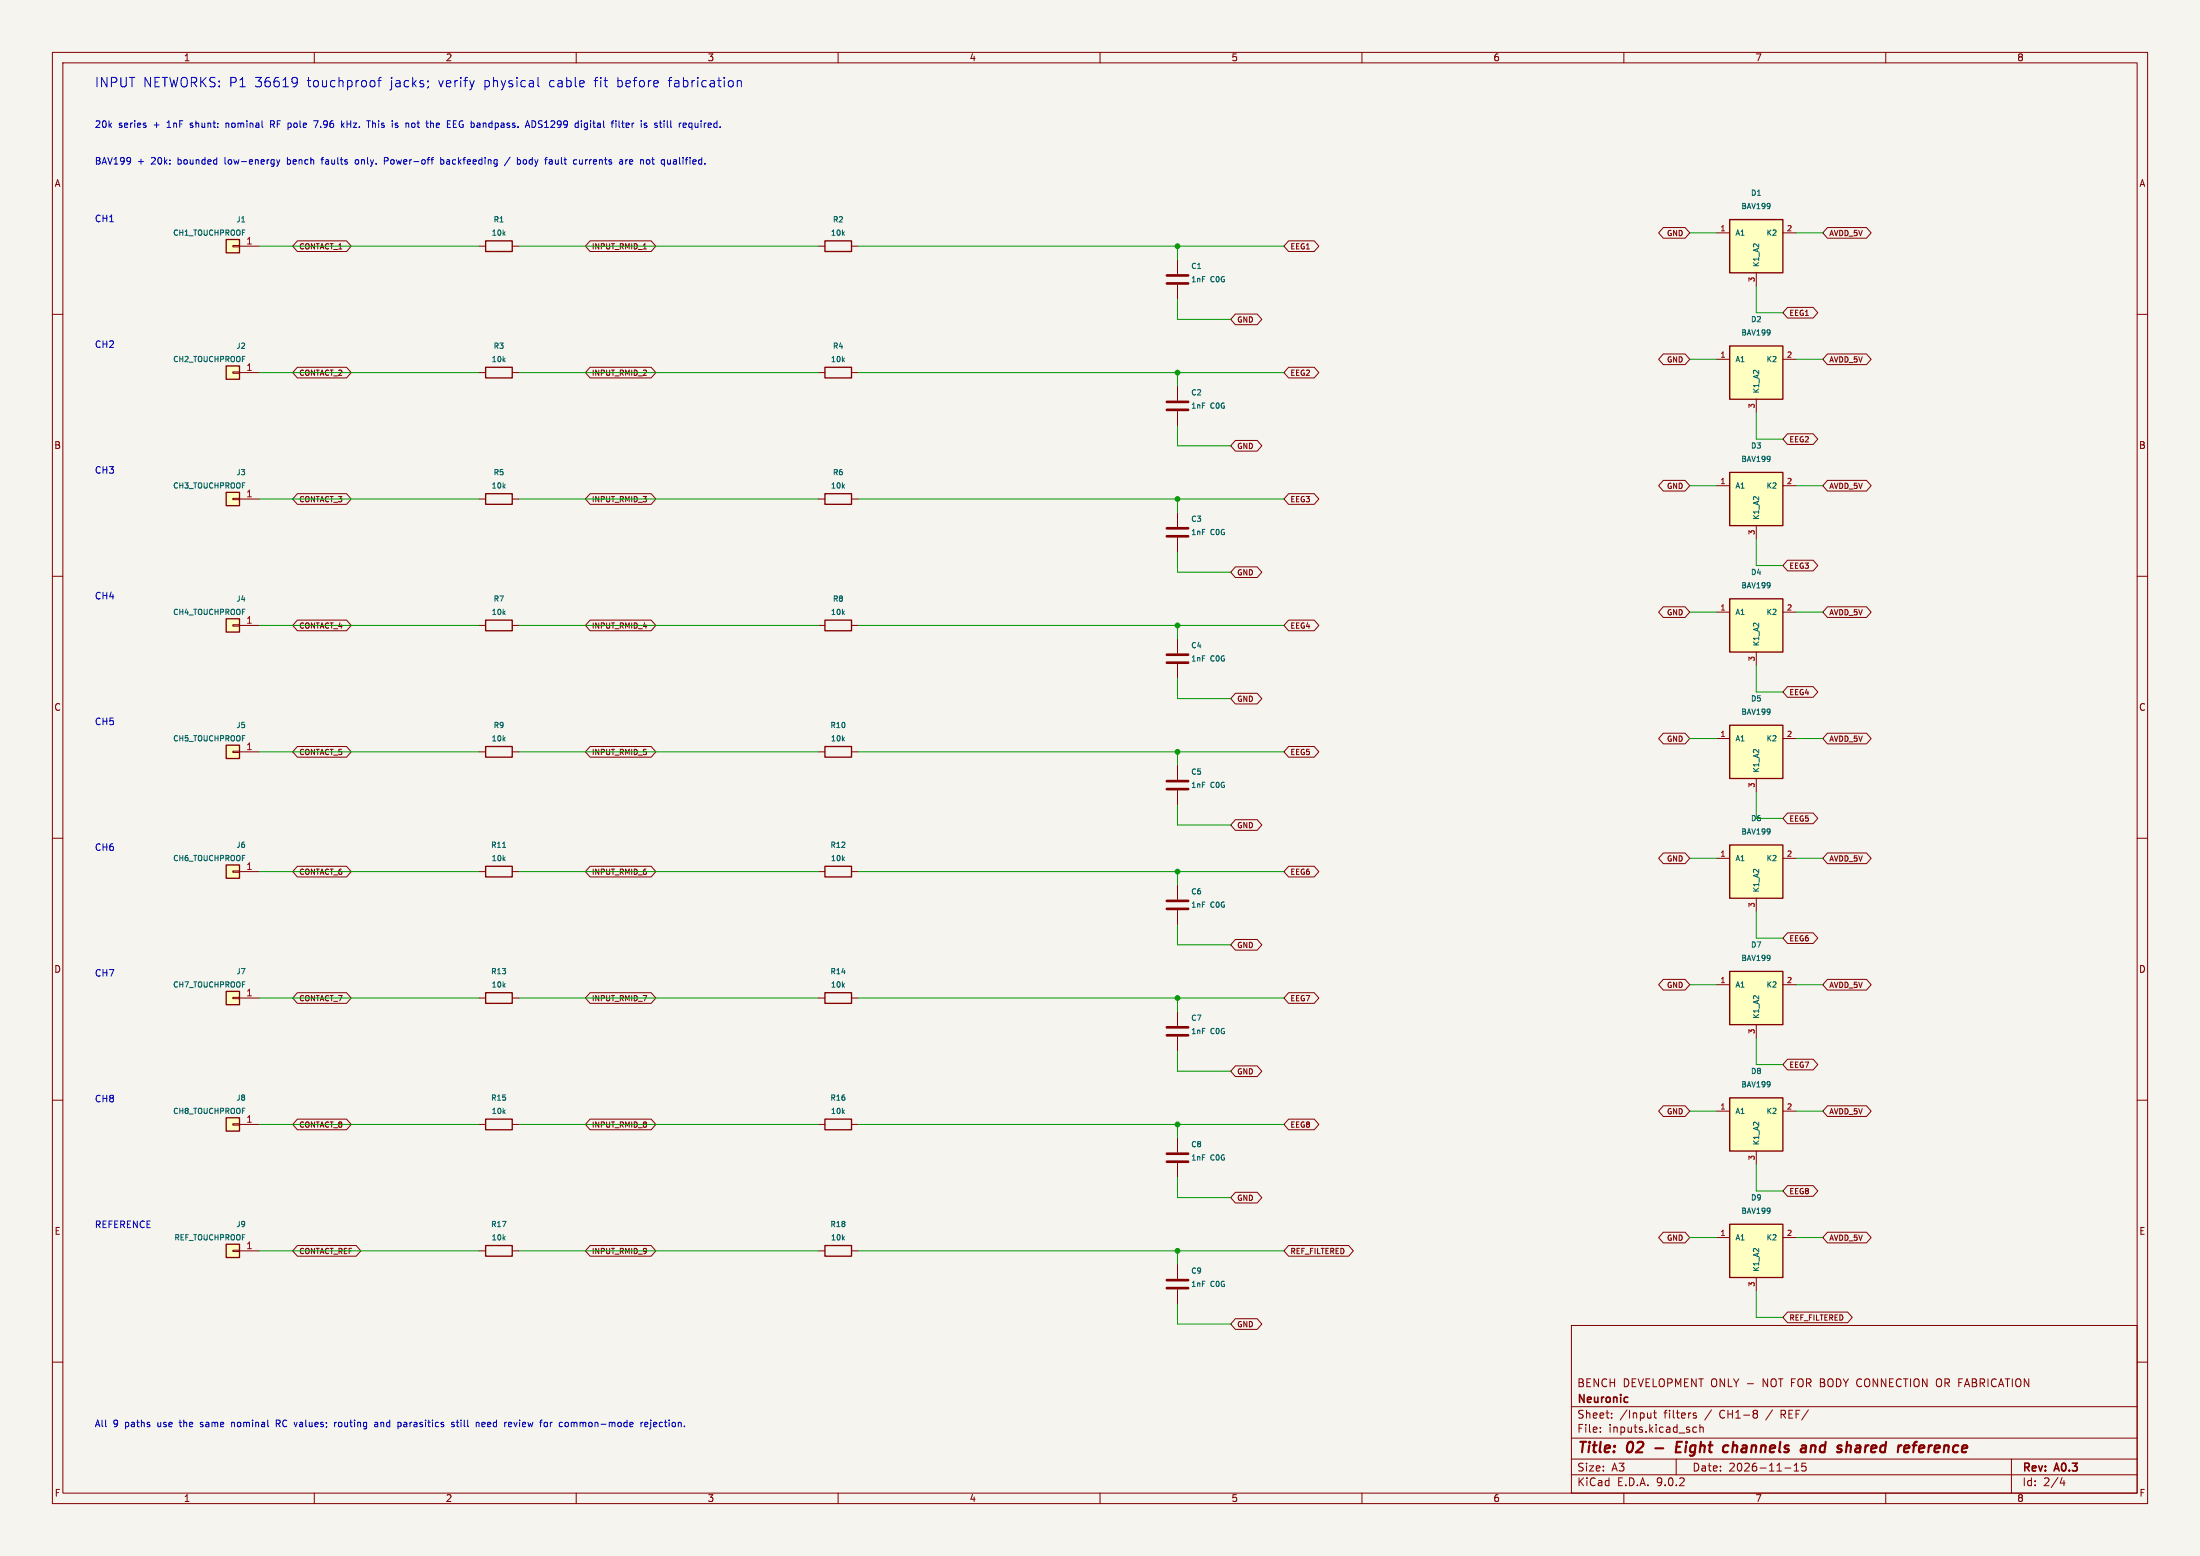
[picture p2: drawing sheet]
<svg xmlns="http://www.w3.org/2000/svg" width="420mm" height="297mm" viewBox="0 0 420 297" stroke-linecap="round" stroke-linejoin="round" font-family="sans-serif">
<path d="M0 0h420v297h-420z" fill="#f5f4ef" stroke="#f5f4ef" stroke-width=".19"/>
<g fill="none" stroke="#840000" stroke-width=".19">
<path d="M10 10h400v277h-400zM12 12h396v273h-396zM60 10v2M110 10v2M160 10v2M210 10v2M260 10v2M310 10v2M360 10v2M10 60h2M408 60h2M156.2 95.3h1.3"/>
<path d="M162.6 95.3h1.2M10 110h2M408 110h2M10 160h2M408 160h2M10 210h2M408 210h2M300 253h108v32h-108zM10 260h2M300 278.5h108M300 274.5h108M300 268.5h108"/>
<path d="M305.5 273.2v.2M305.5 272.5v.1M307.7 270.5v.2M307.7 269.8v.1M315.2 269.7v1M315.2 270.5l-.1 .1M315.7 269.7h.5M315.9 269.2v1.3l.3 .2M320 278.5v3M323.3 269.8h.5M323.3 270.1l.5 .2 .1 .1-.1 .2-.4 .1M323.9 272.5l-.5-.1-.2 .3 .1 .6h.6"/>
<path d="M324.5 272.5l.2-.1 .4 .1 .1 .9M324.5 271.9v1.5M334.9 269.2l.5 .1 .1 .2-.3 .3M334.9 269.8h.3M335.2 269.8l.2 .2 .1 .4-.1 .2-.5 .1M342.5 279.7l.4-.4v1.5M344.7 279.3h-.7l-.1 .7 .3-.1h.5l.1 .2-.1 .5-.2 .2-.6-.2M384 278.5v6.5M408 260h2M60 285v2M110 285v2M160 285v2"/>
<path d="M210 285v2M260 285v2M300 281.5h108M310 285v2M340.7 280.2h1.2M342.5 280.8h.9M360 285v2M393.7 282l-.4 1.1h.9M394 282.6v1"/>
</g>
<g fill="none" stroke="#840000" stroke-width=".4">
<path d="M316 276.4h1.5M320 276.2h.7M321.1 275.2h-.9l-.3 2h1M329.4 275.9l.6 .1M329.8 277.1l-.2 .1M330.9 275.2l-.2 2M344.5 275.9l.3 .3-.1 1M344.7 277.1l-.2 .1M344.8 276.3l-.7 .1M345.8 275.9l-.2 1.3M346.4 275.9l-.6 .2M353.1 275.9l.3 .3-.2 1"/>
<path d="M365.1 275.9h.8M366 275.2l-.4 .1-.1 .2-.3 1.7M366.4 276.2v.9"/>
</g>
<path d="M310.6 266.7l.2 .1M310.8 267.6l-.2 .1" fill="none" stroke="#840000" stroke-width=".3"/>
<path d="M157.5 94.2h5.1v2.1h-5.1z" fill="none" stroke="#840000" stroke-width=".25"/>
<path d="M43.2 142.2h2.5v2.6h-2.5z" fill="#ffffc2"/>
<path d="M43.2 142.2h2.5v2.6h-2.5zM92.7 165.4h5.1v2h-5.1zM92.7 189.5h5.1v2h-5.1zM92.7 213.6h5.1v2h-5.1z" fill="none" stroke="#840000" stroke-width=".25"/>
<path d="M44.4 143.4h1.3v.2h-1.3zM45.7 143.5h3.8M91.4 166.4h1.3M97.8 166.4h1.3M91.4 190.5h1.3M97.8 190.5h1.3M91.4 214.6h1.3M97.8 214.6h1.3" fill="none" stroke="#840000" stroke-width=".19"/>
<path d="M96 161.8h.5" fill="none" stroke="#006464" stroke-width=".19"/>
<path d="M43.2 237.5h2.5v2.5h-2.5z" fill="#ffffc2"/>
<path d="M43.2 237.5h2.5v2.5h-2.5z" fill="none" stroke="#840000" stroke-width=".25"/>
<path d="M44.4 238.6h1.3v.3h-1.3zM45.7 238.8h3.8" fill="none" stroke="#840000" stroke-width=".19"/>
<path d="M43.2 213.4h2.5v2.5h-2.5z" fill="#ffffc2"/>
<path d="M43.2 213.4h2.5v2.5h-2.5z" fill="none" stroke="#840000" stroke-width=".25"/>
<path d="M44.4 214.5h1.3v.3h-1.3zM45.7 214.6h3.8" fill="none" stroke="#840000" stroke-width=".19"/>
<path d="M43.2 189.2h2.5v2.6h-2.5z" fill="#ffffc2"/>
<path d="M92.7 118.4h5.1v2h-5.1zM92.7 142.5h5.1v2h-5.1zM43.2 189.2h2.5v2.6h-2.5z" fill="none" stroke="#840000" stroke-width=".25"/>
<path d="M91.4 119.4h1.3M97.8 119.4h1.3M91.4 143.5h1.3M97.8 143.5h1.3M44.4 190.4h1.3v.2h-1.3zM45.7 190.5h3.8" fill="none" stroke="#840000" stroke-width=".19"/>
<path d="M43.2 165.1h2.5v2.5h-2.5z" fill="#ffffc2"/>
<path d="M157.5 46h5.1v2h-5.1zM157.5 70.1h5.1v2h-5.1zM157.5 118.4h5.1v2h-5.1zM157.5 142.5h5.1v2h-5.1zM43.2 165.1h2.5v2.5h-2.5z" fill="none" stroke="#840000" stroke-width=".25"/>
<g fill="none" stroke="#840000" stroke-width=".19">
<path d="M156.2 47h1.3M162.6 47h1.2M224.8 49.5v2.8M224.8 54.4v2.8M156.2 71.1h1.3M162.6 71.1h1.2M224.8 73.7v2.8M224.8 78.5v2.8M224.8 97.8v2.8M156.2 119.4h1.3M162.6 119.4h1.2M224.8 102.6v2.8"/>
<path d="M224.8 121.9v2.8M224.8 126.7v2.8M156.2 143.5h1.3M162.6 143.5h1.2M44.4 166.2h1.3v.3h-1.3zM45.7 166.4h3.8"/>
</g>
<path d="M222.8 52.6h4M222.8 54.1h4M222.8 76.7h4M222.8 78.2h4M222.8 100.8h4M222.8 102.4h4M222.8 125h4M222.8 126.5h4" fill="none" stroke="#840000" stroke-width=".51"/>
<path d="M330.2 185.4h10.2v10.2h-10.2z" fill="#ffffc2"/>
<path d="M330.2 185.4h10.2v10.2h-10.2z" fill="none" stroke="#840000" stroke-width=".25"/>
<path d="M327.7 188h2.5M335.3 195.6v2.5M340.4 188h2.5" fill="none" stroke="#840000" stroke-width=".19"/>
<path d="M330.2 41.9h10.2v10.2h-10.2z" fill="#ffffc2"/>
<path d="M330.2 41.9h10.2v10.2h-10.2z" fill="none" stroke="#840000" stroke-width=".25"/>
<path d="M327.7 44.5h2.5M335.3 52.1v2.5M340.4 44.5h2.5" fill="none" stroke="#840000" stroke-width=".19"/>
<path d="M330.2 161.3h10.2v10.2h-10.2z" fill="#ffffc2"/>
<path d="M330.2 161.3h10.2v10.2h-10.2z" fill="none" stroke="#840000" stroke-width=".25"/>
<path d="M327.7 163.8h2.5M335.3 171.5v2.5M340.4 163.8h2.5" fill="none" stroke="#840000" stroke-width=".19"/>
<path d="M330.2 138.4h10.2v10.2h-10.2z" fill="#ffffc2"/>
<path d="M330.2 138.4h10.2v10.2h-10.2z" fill="none" stroke="#840000" stroke-width=".25"/>
<path d="M327.7 141h2.5M335.3 148.6v2.5M340.4 141h2.5" fill="none" stroke="#840000" stroke-width=".19"/>
<path d="M330.2 90.2h10.2v10.1h-10.2z" fill="#ffffc2"/>
<path d="M330.2 90.2h10.2v10.1h-10.2z" fill="none" stroke="#840000" stroke-width=".25"/>
<path d="M327.7 92.7h2.5M340.4 92.7h2.5M335.3 100.3v2.6" fill="none" stroke="#840000" stroke-width=".19"/>
<path d="M330.2 114.3h10.2v10.2h-10.2z" fill="#ffffc2"/>
<path d="M330.2 114.3h10.2v10.2h-10.2z" fill="none" stroke="#840000" stroke-width=".25"/>
<path d="M327.7 116.8h2.5M340.4 116.8h2.5M335.3 124.5v2.5" fill="none" stroke="#840000" stroke-width=".19"/>
<path d="M330.2 66h10.2v10.2h-10.2z" fill="#ffffc2"/>
<path d="M330.2 66h10.2v10.2h-10.2z" fill="none" stroke="#840000" stroke-width=".25"/>
<path d="M327.7 68.6h2.5M335.3 76.2v2.5M340.4 68.6h2.5" fill="none" stroke="#840000" stroke-width=".19"/>
<path d="M330.2 209.6h10.2v10.1h-10.2z" fill="#ffffc2"/>
<path d="M330.2 209.6h10.2v10.1h-10.2z" fill="none" stroke="#840000" stroke-width=".25"/>
<path d="M327.7 212.1h2.5M335.3 219.7v2.5M340.4 212.1h2.5" fill="none" stroke="#840000" stroke-width=".19"/>
<path d="M330.2 233.7h10.2v10.1h-10.2z" fill="#ffffc2"/>
<path d="M92.7 237.7h5.1v2.1h-5.1zM330.2 233.7h10.2v10.1h-10.2z" fill="none" stroke="#840000" stroke-width=".25"/>
<path d="M91.4 238.8h1.3M97.8 238.8h1.3M327.7 236.2h2.5M340.4 236.2h2.5M224.8 241.3v2.8M224.8 246.1v2.8M335.3 243.8v2.6" fill="none" stroke="#840000" stroke-width=".19"/>
<path d="M222.8 244.3h4M222.8 245.9h4" fill="none" stroke="#840000" stroke-width=".51"/>
<path d="M43.2 45.7h2.5v2.6h-2.5z" fill="#ffffc2"/>
<path d="M43.2 45.7h2.5v2.6h-2.5zM92.7 46h5.1v2h-5.1z" fill="none" stroke="#840000" stroke-width=".25"/>
<path d="M44.4 46.9h1.3v.2h-1.3zM45.7 47h3.8M91.4 47h1.3M97.8 47h1.3" fill="none" stroke="#840000" stroke-width=".19"/>
<path d="M43.2 94h2.5v2.5h-2.5z" fill="#ffffc2"/>
<path d="M43.2 94h2.5v2.5h-2.5z" fill="none" stroke="#840000" stroke-width=".25"/>
<path d="M44.4 95.1h1.3v.3h-1.3zM45.7 95.3h3.8" fill="none" stroke="#840000" stroke-width=".19"/>
<path d="M43.2 69.9h2.5v2.5h-2.5z" fill="#ffffc2"/>
<path d="M43.2 69.9h2.5v2.5h-2.5zM92.7 70.1h5.1v2h-5.1zM92.7 94.2h5.1v2.1h-5.1z" fill="none" stroke="#840000" stroke-width=".25"/>
<path d="M44.4 71h1.3v.2h-1.3zM45.7 71.1h3.8M91.4 71.1h1.3M97.8 71.1h1.3M91.4 95.3h1.3M97.8 95.3h1.3" fill="none" stroke="#840000" stroke-width=".19"/>
<path d="M43.2 118.1h2.5v2.6h-2.5z" fill="#ffffc2"/>
<path d="M43.2 118.1h2.5v2.6h-2.5zM157.5 165.4h5.1v2h-5.1zM157.5 189.5h5.1v2h-5.1zM157.5 213.6h5.1v2h-5.1zM157.5 237.7h5.1v2.1h-5.1z" fill="none" stroke="#840000" stroke-width=".25"/>
<g fill="none" stroke="#840000" stroke-width=".19">
<path d="M56.8 46h9.4l.8 1-.8 1h-9.4l-.9-1zM112.6 46h11.7l.9 1-.9 1h-11.7l-.8-1zM122.8 47.5h.6M235.8 59.9h4.2l.9 1.1-.9 1h-4.2l-.9-1zM246 46h4.9l.9 1-.9 1h-4.9l-.9-1zM317.5 43.4h4.2l.9 1.1-.9 1h-4.2l-.9-1zM341.2 58.7h4.9l.9 1-.9 1h-4.9l-.8-1zM348.9 43.4h7.4l.9 1.1-.9 1h-7.4l-.9-1zM56.8 70.1h9.4l.8 1-.8 1h-9.4l-.9-1zM112.6 70.1h11.7l.9 1-.9 1h-11.7l-.8-1zM246 70.1h4.9l.9 1-.9 1h-4.9l-.9-1zM317.5 67.6h4.2l.9 1-.9 1h-4.2l-.9-1z"/>
<path d="M348.9 67.6h7.4l.9 1-.9 1h-7.4l-.9-1zM56.8 94.2h9.4l.8 1.1-.8 1h-9.4l-.9-1zM112.6 94.2h11.7l.9 1.1-.9 1h-11.7l-.8-1zM235.8 84.1h4.2l.9 1-.9 1h-4.2l-.9-1zM246 94.2h4.9l.9 1.1-.9 1h-4.9l-.9-1zM317.5 91.7h4.2l.9 1-.9 1h-4.2l-.9-1zM341.2 82.8h4.9l.9 1-.9 1h-4.9l-.8-1zM348.9 91.7h7.4l.9 1-.9 1h-7.4l-.9-1zM44.4 119.3h1.3v.2h-1.3zM45.7 119.4h3.8M56.8 118.4h9.4l.8 1-.8 1h-9.4l-.9-1zM112.6 118.4h11.7l.9 1-.9 1h-11.7l-.8-1z"/>
<path d="M235.8 108.2h4.2l.9 1-.9 1h-4.2l-.9-1zM246 118.4h4.9l.9 1-.9 1h-4.9l-.9-1zM317.5 115.8h4.2l.9 1-.9 1.1h-4.2l-.9-1.1zM341.2 106.9h4.9l.9 1.1-.9 1h-4.9l-.8-1zM348.9 115.8h7.4l.9 1-.9 1.1h-7.4l-.9-1.1zM235.8 132.3h4.2l.9 1.1-.9 1h-4.2l-.9-1zM317.5 140h4.2l.9 1-.9 1h-4.2l-.9-1zM341.2 131.1h4.9l.9 1-.9 1h-4.9l-.8-1zM348.9 140h7.4l.9 1-.9 1h-7.4l-.9-1zM56.8 142.5h9.4l.8 1-.8 1h-9.4l-.9-1zM112.6 142.5h11.7l.9 1-.9 1h-11.7l-.8-1zM224.8 146.1v2.7"/>
<path d="M224.8 150.9v2.8M235.8 156.5h4.2l.9 1-.9 1h-4.2l-.9-1zM246 142.5h4.9l.9 1-.9 1h-4.9l-.9-1zM341.2 155.2h4.9l.9 1-.9 1h-4.9l-.8-1zM56.8 165.4h9.4l.8 1-.8 1h-9.4l-.9-1zM112.6 165.4h11.7l.9 1-.9 1h-11.7l-.8-1zM156.2 166.4h1.3M162.6 166.4h1.2M224.8 168.9v2.8M224.8 173.7v2.8M235.8 179.3h4.2l.9 1-.9 1.1h-4.2l-.9-1.1zM246 165.4h4.9l.9 1-.9 1h-4.9l-.9-1z"/>
<path d="M317.5 162.8h4.2l.9 1-.9 1h-4.2l-.9-1zM341.2 178.1h4.9l.9 1-.9 1h-4.9l-.8-1zM348.9 162.8h7.4l.9 1-.9 1h-7.4l-.9-1zM56.8 189.5h9.4l.8 1-.8 1h-9.4l-.9-1zM112.6 189.5h11.7l.9 1-.9 1h-11.7l-.8-1zM156.2 190.5h1.3M162.6 190.5h1.2M224.8 193v2.8M224.8 197.9v2.8M246 189.5h4.9l.9 1-.9 1h-4.9l-.9-1zM317.5 186.9h4.2l.9 1.1-.9 1h-4.2l-.9-1zM348.9 186.9h7.4l.9 1.1-.9 1h-7.4l-.9-1z"/>
<path d="M56.8 213.6h9.4l.8 1-.8 1h-9.4l-.9-1zM112.6 213.6h11.7l.9 1-.9 1h-11.7l-.8-1zM156.2 214.6h1.3M162.6 214.6h1.2M224.8 217.2v2.8M235.8 203.5h4.2l.9 1-.9 1h-4.2l-.9-1zM246 213.6h4.9l.9 1-.9 1h-4.9l-.9-1zM317.5 211.1h4.2l.9 1-.9 1h-4.2l-.9-1zM341.2 202.2h4.9l.9 1-.9 1h-4.9l-.8-1zM348.9 211.1h7.4l.9 1-.9 1h-7.4l-.9-1zM56.8 237.7h11.2l.9 1.1-.9 1h-11.2l-.9-1zM112.6 237.7h11.7l.9 1.1-.9 1h-11.7l-.8-1z"/>
<path d="M156.2 238.8h1.3M162.6 238.8h1.2M224.8 222v2.8M235.8 227.6h4.2l.9 1-.9 1h-4.2l-.9-1zM246 237.7h11.5l.9 1.1-.9 1h-11.5l-.9-1zM317.5 235.2h4.2l.9 1-.9 1h-4.2l-.9-1zM341.2 226.3h4.9l.9 1-.9 1h-4.9l-.8-1zM348.9 235.2h7.4l.9 1-.9 1h-7.4l-.9-1zM235.8 251.7h4.2l.9 1-.9 1h-4.2l-.9-1zM341.2 250.4h11.5l.9 1.1-.9 1h-11.5l-.8-1z"/>
</g>
<path d="M222.8 149.1h4M222.8 150.6h4M222.8 172h4M222.8 173.5h4M222.8 196.1h4M222.8 197.6h4M222.8 220.2h4M222.8 221.7h4" fill="none" stroke="#840000" stroke-width=".51"/>
<g fill="none" stroke="#009600" stroke-width=".19">
<path d="M49.5 47h41.9M99.1 47h57.1M163.8 47h81.3M224.8 47v2.5M224.8 57.2v3.8h10.1M322.6 44.5h5.1M335.3 54.6v5.1h5.1M342.9 44.5h5.1M49.5 71.1h41.9M99.1 71.1h57.1M163.8 71.1h81.3M224.8 71.1v2.6"/>
<path d="M322.6 68.6h5.1M335.3 78.7v5.1h5.1M342.9 68.6h5.1M49.5 95.3h41.9M99.1 95.3h57.1M163.8 95.3h81.3M224.8 81.3v3.8h10.1M224.8 95.3v2.5M322.6 92.7h5.1M342.9 92.7h5.1M49.5 119.4h41.9M99.1 119.4h57.1"/>
<path d="M163.8 119.4h81.3M224.8 105.4v3.8h10.1M224.8 119.4v2.5M322.6 116.8h5.1M335.3 102.9v5.1h5.1M342.9 116.8h5.1M224.8 129.5v3.9h10.1M335.3 127v5.1h5.1M49.5 143.5h41.9M99.1 143.5h57.1M163.8 143.5h81.3M224.8 143.5v2.6"/>
<path d="M224.8 153.7v3.8h10.1M322.6 141h5.1M335.3 151.1v5.1h5.1M342.9 141h5.1M49.5 166.4h41.9M99.1 166.4h57.1M163.8 166.4h81.3M224.8 166.4v2.5M224.8 176.5v3.8h10.1M322.6 163.8h5.1M335.3 174v5.1h5.1M342.9 163.8h5.1"/>
<path d="M49.5 190.5h41.9M99.1 190.5h57.1M163.8 190.5h81.3M224.8 190.5v2.5M322.6 188h5.1M335.3 198.1v5.1h5.1M342.9 188h5.1M49.5 214.6h41.9M99.1 214.6h57.1M163.8 214.6h81.3M224.8 200.7v3.8h10.1M224.8 214.6v2.6"/>
<path d="M322.6 212.1h5.1M342.9 212.1h5.1M49.5 238.8h41.9M99.1 238.8h57.1M163.8 238.8h81.3M224.8 224.8v3.8h10.1M224.8 238.8v2.5M322.6 236.2h5.1M335.3 222.2v5.1h5.1M342.9 236.2h5.1M224.8 248.9v3.8h10.1M335.3 246.4v5.1h5.1"/>
</g>
<g fill="none" stroke="#0000c2" stroke-width=".19">
<path d="M56.4 14.8l.3 .1a1.46 1.46 0 0 1-.3 1.6M56.8 15.5l-.4 .4M71.4 15.5l.2 .2v.5l-.2 .3M72.1 15.4h.7M72.8 14.8l-.4 .1v.1v1.6M81.7 15.5v.1M81.8 16.5l-.1 .2M102.7 14.8v1.5l.3 .3M140.8 15.5l.2-.1 .4 .1 .1 1.1M140.8 15.4v1.2M27.8 24v.3M43.1 23.5v.8"/>
<path d="M43.3 23.5l-.2 .1M51.7 23.7h.4M52 23.7l.4 .6M52.1 23.1h-.4v1.2M52.8 30.5l.3 .8M53.1 31.3l-.3 .5M53.4 30.5l-.3 .8M54.9 30.1v1.2M54.9 31.3h.1M55 30.5h-.1M59.9 23.1h.8l-.5 1.2M61.3 30.5h.5"/>
<path d="M61.8 30.1l-.3 .1v1.1M65.3 23.8l.4 .5M65.7 23.5l-.5 .5M68.4 30.5h-.3l-.3 .2 .1 .5 .2 .1h.3M70 23.1h.7M71.1 23.1v1.2M71.3 23.5l-.2 .1M73.4 30.7h.6l.1-.2-.1-.3-.6-.1v1.2M75.6 23.9l.3 .1 .1 .1-.4 .2M75.6 23.5h.3M79.1 23.5h-.3l-.2 .2v.5l.2 .1h.3M82.4 23.5l.3 .2v.6"/>
<path d="M84.1 30.5h.4l.2 .2-.1 .6h-.5M84.1 30.1v1.2M86.6 23.1h.6M86.6 24.3h.6M86.6 23.7h.4M97.4 30l-1.1 1.6M99.1 30.5l.3 .2v.4l-.3 .2M100.1 30.5l-.2 .2v.4l.2 .2M101.6 23.1a.64 .64 0 0 1 .7 .6 .64 .64 0 0 1-.7 .6zM105 30.5h.4v.8M105.4 31.3h-.4M105.4 30.8h-.4"/>
<path d="M110.6 30.5l.1 .8h.3l.2-.1M111.2 30.5v.8M112.1 23.5h-.3l-.3 .2 .2 .6h.4M112.1 23.5v1l-.2 .3-.3-.1M118.2 23.1v1l.2 .2M118.7 30.5l.2 .2v.6M118.7 23.5h.5M118.9 31.3h-.5M118.9 30.8h-.5M118.9 23.1v1l.3 .2M119.5 30.5v.8M119.8 30.5l-.3 .2"/>
<path d="M120.2 30.5v.8M120.8 30.8l-.6 .1M123.8 30.5l.3 .2v.4l-.3 .2M124.4 30.5h.5M125 24.3h.4M125.4 23.5h-.3l-.1 .2v.1l.4 .2M128 23.1v1l.2 .2M128.6 30.9v.4M131.7 23.5h.4M132.1 24.3h-.4M132.1 23.5v1.3M132.7 23.5v.6l.4 .2"/>
<path d="M38.2 272.3h.2M38.4 271.5l-.2 .2 .2 .2M44.2 271.5v.8M44.6 271.5l-.4 .1M53.1 271.7l.4 .6M53.4 271.1h-.6v1.2M53.4 271.7h-.6M63.9 271.5v.8M64.2 271.5l-.3 .2M64.8 271.5l-.2 .2v.4l.2 .2M71.6 271.5h.4l.1 .8M72.1 271.8h-.4l-.2 .2 .2 .3h.4"/>
<path d="M77.5 271.5h-.4M77.5 271.8h-.3l-.1 .2v.3h.4M86.7 271.5h-.3l-.2 .2 .1 .1 .4 .2v.3h-.5M87.1 271.5h.5M87.3 271.1v1l.3 .2M91.3 271.5l.2 .2v.6M92 271.9l.6-.1-.1-.3h-.3l-.2 .2 .1 .6h.4M97.5 271.5l.2 .3-.6 .1M97.6 272.3h-.1M98.1 271.5l.3 .8M104.5 271.6v.6M105.1 271.5v.8"/>
<path d="M105.3 271.5l-.2 .2M109.1 271.5v.8M109.2 271.5l-.1 .1M122.4 271.5v.8M122.7 271.5l-.3 .2M123.1 271.9l.6-.1-.1-.3h-.3l-.2 .2v.6h.5M124.2 271.1v.1M124.2 271.5v1.1l-.2 .2M125 271.5l-.2 .2v.4l.2 .2M125.4 271.8l-.6 .1"/>
</g>
<g fill="#009600" stroke="#009600" stroke-width=".19">
<circle cx="224.8" cy="143.5" r=".46"/>
<circle cx="224.8" cy="190.5" r=".46"/>
<circle cx="224.8" cy="214.6" r=".46"/>
<circle cx="224.8" cy="166.4" r=".46"/>
<circle cx="224.8" cy="47" r=".46"/>
<circle cx="224.8" cy="71.1" r=".46"/>
<circle cx="224.8" cy="95.3" r=".46"/>
<circle cx="224.8" cy="119.4" r=".46"/>
<circle cx="224.8" cy="238.8" r=".46"/>
</g>
<g font-size="2.8" fill="#840000">
<text x="301" y="277.9">Title:</text>
<text x="310.6" y="277.9">02</text>
<text x="321.6" y="277.9">Eight</text>
<text x="331.4" y="277.9">channels</text>
<text x="347.1" y="277.9">and</text>
<text x="354.8" y="277.9">shared</text>
<text x="367.2" y="277.9">reference</text>
</g>
<g font-size="2.5" fill="#0000c2">
<text x="18" y="16.9">INPUT NETWORKS: P1</text>
<text x="48.7" y="16.9">36619</text>
<text x="58.8" y="16.9">touchproof</text>
<text x="74.7" y="16.9">jacks;</text>
<text x="84" y="16.9">verify</text>
<text x="92.7" y="16.9">physical</text>
<text x="105.3" y="16.9">cable</text>
<text x="114" y="16.9">fit</text>
<text x="118.4" y="16.9">before</text>
<text x="128.4" y="16.9">fabrication</text>
</g>
<g font-size="2.1" fill="#840000">
<text x="301" y="268.2">Neuronic</text>
<text x="301" y="265">BENCH</text>
<text x="309.8" y="265">DEVELOPMENT ONLY -</text>
<text x="336.8" y="265">NOT FOR BODY CONNECTION OR FABRICATION</text>
<text x="301" y="273.7">File:</text>
<text x="301" y="271">Sheet:</text>
<text x="307.1" y="273.7">inputs.kicad_sch</text>
<text x="309.2" y="271">/Input</text>
<text x="317.7" y="271">filters</text>
<text x="325.7" y="271">/</text>
<text x="328.5" y="271">CH1-8</text>
<text x="337.6" y="271">/</text>
<text x="340.5" y="271">REF/</text>
<text x="301" y="281.1">Size:</text>
<text x="307.6" y="281.1">A3</text>
<text x="323" y="281.1">Date:</text>
<text x="330" y="281.1">2026-11-15</text>
<text x="386" y="281.3">Rev:</text>
<text x="392.4" y="281.3">A0.3</text>
<text x="301" y="283.9">KiCad</text>
<text x="308.7" y="283.9">E.D.A.</text>
<text x="316.3" y="283.9">9.0.2</text>
<text x="386" y="283.9">Id:</text>
<text x="390.1" y="283.9">2/4</text>
</g>
<g font-size="1.8" fill="#840000">
<text x="35" y="11.9">1</text>
<text x="85" y="11.9">2</text>
<text x="135" y="11.9">3</text>
<text x="185" y="11.9">4</text>
<text x="235" y="11.9">5</text>
<text x="285" y="11.9">6</text>
<text x="335" y="11.9">7</text>
<text x="385" y="11.9">8</text>
<text x="10.3" y="35.9">A</text>
<text x="408.3" y="35.9">A</text>
<text x="10.3" y="85.9">B</text>
<text x="408.2" y="85.9">B</text>
<text x="10.3" y="135.9">C</text>
<text x="408.2" y="135.9">C</text>
<text x="10.3" y="185.9">D</text>
<text x="408.2" y="185.9">D</text>
<text x="10.3" y="235.9">E</text>
<text x="408.3" y="235.9">E</text>
<text x="10.3" y="285.9">F</text>
<text x="35" y="286.9">1</text>
<text x="85" y="286.9">2</text>
<text x="135" y="286.9">3</text>
<text x="185" y="286.9">4</text>
<text x="235" y="286.9">5</text>
<text x="285" y="286.9">6</text>
<text x="335" y="286.9">7</text>
<text x="385" y="286.9">8</text>
<text x="408.3" y="285.9">F</text>
</g>
<g font-size="1.8" fill="#0000c2">
<text x="18" y="24.6">20k</text>
<text x="22.6" y="24.6">series</text>
<text x="29.4" y="24.6">+</text>
<text x="32.2" y="24.6">1nF</text>
<text x="36.8" y="24.6">shunt:</text>
<text x="43.8" y="24.6">nominal</text>
<text x="52.5" y="24.6">RF pole</text>
<text x="61.2" y="24.6">7.96</text>
<text x="66.6" y="24.6">kHz.</text>
<text x="71.8" y="24.6">This</text>
<text x="76.7" y="24.6">is</text>
<text x="79.5" y="24.6">not</text>
<text x="83.7" y="24.6">the</text>
<text x="87.9" y="24.6">EEG bandpass.</text>
<text x="103.3" y="24.6">ADS1299</text>
<text x="112.9" y="24.6">digital</text>
<text x="120.1" y="24.6">filter</text>
<text x="125.9" y="24.6">is</text>
<text x="128.7" y="24.6">still</text>
<text x="133.5" y="24.6">required.</text>
<text x="18" y="31.6">BAV199</text>
<text x="26.2" y="31.6">+</text>
<text x="29" y="31.6">20k:</text>
<text x="34.2" y="31.6">bounded</text>
<text x="43.4" y="31.6">low-energy</text>
<text x="55.5" y="31.6">bench</text>
<text x="62.3" y="31.6">faults</text>
<text x="68.9" y="31.6">only.</text>
<text x="74.6" y="31.6">Power-off</text>
<text x="85.6" y="31.6">backfeeding</text>
<text x="98.1" y="31.6">/</text>
<text x="100.6" y="31.6">body</text>
<text x="106.2" y="31.6">fault</text>
<text x="111.8" y="31.6">currents</text>
<text x="120.8" y="31.6">are</text>
<text x="124.9" y="31.6">not</text>
<text x="129.1" y="31.6">qualified.</text>
<text x="18" y="42.6">CH1</text>
<text x="18" y="66.6">CH2</text>
<text x="18" y="90.6">CH3</text>
<text x="18" y="114.6">CH4</text>
<text x="18" y="138.6">CH5</text>
<text x="18" y="162.6">CH6</text>
<text x="18" y="186.6">CH7</text>
<text x="18" y="210.6">CH8</text>
<text x="18" y="234.6">REFERENCE</text>
<text x="18" y="272.6">All</text>
<text x="21.6" y="272.6">9</text>
<text x="24" y="272.6">paths</text>
<text x="30.3" y="272.6">use</text>
<text x="34.8" y="272.6">the</text>
<text x="38.9" y="272.6">same</text>
<text x="45" y="272.6">nominal</text>
<text x="53.8" y="272.6">RC values;</text>
<text x="65.3" y="272.6">routing</text>
<text x="73.2" y="272.6">and</text>
<text x="77.8" y="272.6">parasitics</text>
<text x="88.3" y="272.6">still</text>
<text x="93.2" y="272.6">need</text>
<text x="98.8" y="272.6">review</text>
<text x="105.8" y="272.6">for</text>
<text x="109.7" y="272.6">common-mode</text>
<text x="125.4" y="272.6">rejection.</text>
</g>
<g font-size="1.8" fill="#a90000">
<text x="46.9" y="46.7">1</text>
<text x="46.9" y="70.9">1</text>
<text x="46.9" y="95">1</text>
<text x="46.9" y="119.1">1</text>
<text x="46.9" y="143.3">1</text>
<text x="46.9" y="166.1">1</text>
<text x="46.9" y="190.2">1</text>
<text x="46.9" y="214.4">1</text>
<text x="46.9" y="238.5">1</text>
</g>
<g font-size="1.4" fill="#006464">
<text x="332.3" y="40.1">BAV199</text>
<text x="334.2" y="37.6">D1</text>
<text x="32.9" y="45.2">CH1_TOUCHPROOF</text>
<text x="45" y="42.6">J1</text>
<text x="93.7" y="45.2">10k</text>
<text x="94.1" y="42.6">R1</text>
<text x="158.5" y="45.2">10k</text>
<text x="158.9" y="42.6">R2</text>
<text x="331.2" y="45.2">A1</text>
<text x="337.1" y="45.2">K2</text>
<text x="227.3" y="51.5">C1</text>
<text x="336" y="51.1" transform="rotate(-90 336 51.1)">K1_A2</text>
<text x="227.3" y="54.1">1nF</text>
<text x="231.1" y="54.1">C0G</text>
<text x="332.3" y="64.2">BAV199</text>
<text x="334.2" y="61.7">D2</text>
<text x="32.9" y="69.3">CH2_TOUCHPROOF</text>
<text x="45" y="66.8">J2</text>
<text x="93.7" y="69.3">10k</text>
<text x="94.1" y="66.8">R3</text>
<text x="158.5" y="69.3">10k</text>
<text x="158.9" y="66.8">R4</text>
<text x="331.2" y="69.3">A1</text>
<text x="337.1" y="69.3">K2</text>
<text x="227.3" y="75.7">C2</text>
<text x="336" y="75.2" transform="rotate(-90 336 75.2)">K1_A2</text>
<text x="227.3" y="78.2">1nF</text>
<text x="231.1" y="78.2">C0G</text>
<text x="332.3" y="88.4">BAV199</text>
<text x="334.2" y="85.8">D3</text>
<text x="32.9" y="93.4">CH3_TOUCHPROOF</text>
<text x="45" y="90.9">J3</text>
<text x="93.7" y="93.4">10k</text>
<text x="94.1" y="90.9">R5</text>
<text x="158.5" y="93.4">10k</text>
<text x="158.9" y="90.9">R6</text>
<text x="331.2" y="93.4">A1</text>
<text x="337.1" y="93.4">K2</text>
<text x="227.3" y="99.8">C3</text>
<text x="336" y="99.3" transform="rotate(-90 336 99.3)">K1_A2</text>
<text x="227.3" y="102.3">1nF</text>
<text x="231.1" y="102.3">C0G</text>
<text x="332.3" y="112.5">BAV199</text>
<text x="334.2" y="110">D4</text>
<text x="32.9" y="117.6">CH4_TOUCHPROOF</text>
<text x="45" y="115">J4</text>
<text x="93.7" y="117.6">10k</text>
<text x="94.1" y="115">R7</text>
<text x="158.5" y="117.6">10k</text>
<text x="158.9" y="115">R8</text>
<text x="331.2" y="117.6">A1</text>
<text x="337.1" y="117.6">K2</text>
<text x="227.3" y="123.9">C4</text>
<text x="336" y="123.4" transform="rotate(-90 336 123.4)">K1_A2</text>
<text x="227.3" y="126.5">1nF</text>
<text x="231.1" y="126.5">C0G</text>
<text x="332.3" y="136.6">BAV199</text>
<text x="334.2" y="134.1">D5</text>
<text x="32.9" y="141.7">CH5_TOUCHPROOF</text>
<text x="45" y="139.2">J5</text>
<text x="93.7" y="141.7">10k</text>
<text x="94.1" y="139.2">R9</text>
<text x="158.4" y="139.2">R10</text>
<text x="158.5" y="141.7">10k</text>
<text x="331.2" y="141.7">A1</text>
<text x="337.1" y="141.7">K2</text>
<text x="227.3" y="148.1">C5</text>
<text x="336" y="147.6" transform="rotate(-90 336 147.6)">K1_A2</text>
<text x="227.3" y="150.6">1nF</text>
<text x="231.1" y="150.6">C0G</text>
<text x="332.3" y="159.5">BAV199</text>
<text x="334.2" y="156.9">D6</text>
<text x="32.9" y="164.6">CH6_TOUCHPROOF</text>
<text x="45" y="162">J6</text>
<text x="93.6" y="162">R11</text>
<text x="93.7" y="164.6">10k</text>
<text x="158.4" y="162">R12</text>
<text x="158.5" y="164.6">10k</text>
<text x="331.2" y="164.6">A1</text>
<text x="337.1" y="164.6">K2</text>
<text x="227.3" y="170.9">C6</text>
<text x="227.3" y="173.5">1nF</text>
<text x="231.1" y="173.5">C0G</text>
<text x="336" y="170.4" transform="rotate(-90 336 170.4)">K1_A2</text>
<text x="332.3" y="183.6">BAV199</text>
<text x="334.2" y="181.1">D7</text>
<text x="32.9" y="188.7">CH7_TOUCHPROOF</text>
<text x="45" y="186.2">J7</text>
<text x="93.6" y="186.2">R13</text>
<text x="93.7" y="188.7">10k</text>
<text x="158.4" y="186.2">R14</text>
<text x="158.5" y="188.7">10k</text>
<text x="331.2" y="188.7">A1</text>
<text x="337.1" y="188.7">K2</text>
<text x="227.3" y="195">C7</text>
<text x="227.3" y="197.6">1nF</text>
<text x="231.1" y="197.6">C0G</text>
<text x="336" y="194.6" transform="rotate(-90 336 194.6)">K1_A2</text>
<text x="332.3" y="207.7">BAV199</text>
<text x="334.2" y="205.2">D8</text>
<text x="32.9" y="212.8">CH8_TOUCHPROOF</text>
<text x="45" y="210.3">J8</text>
<text x="93.6" y="210.3">R15</text>
<text x="93.7" y="212.8">10k</text>
<text x="158.4" y="210.3">R16</text>
<text x="158.5" y="212.8">10k</text>
<text x="331.2" y="212.8">A1</text>
<text x="337.1" y="212.8">K2</text>
<text x="227.3" y="219.2">C8</text>
<text x="227.3" y="221.7">1nF</text>
<text x="231.1" y="221.7">C0G</text>
<text x="336" y="218.7" transform="rotate(-90 336 218.7)">K1_A2</text>
<text x="332.3" y="231.9">BAV199</text>
<text x="334.2" y="229.3">D9</text>
<text x="33.2" y="237">REF_TOUCHPROOF</text>
<text x="45" y="234.4">J9</text>
<text x="93.6" y="234.4">R17</text>
<text x="93.7" y="237">10k</text>
<text x="158.4" y="234.4">R18</text>
<text x="158.5" y="237">10k</text>
<text x="331.2" y="237">A1</text>
<text x="337.1" y="237">K2</text>
<text x="227.3" y="243.3">C9</text>
<text x="227.3" y="245.8">1nF</text>
<text x="231.1" y="245.8">C0G</text>
<text x="336" y="242.8" transform="rotate(-90 336 242.8)">K1_A2</text>
</g>
<g font-size="1.4" fill="#840000">
<text x="57" y="47.8">CONTACT_1</text>
<text x="112.9" y="47.8">INPUT_RMID_1</text>
<text x="246.3" y="47.8">EEG1</text>
<text x="318.1" y="45.3">GND</text>
<text x="349.1" y="45.3">AVDD_5V</text>
<text x="236.1" y="61.8">GND</text>
<text x="341.5" y="60.5">EEG1</text>
<text x="57" y="71.9">CONTACT_2</text>
<text x="112.9" y="71.9">INPUT_RMID_2</text>
<text x="246.3" y="71.9">EEG2</text>
<text x="318.1" y="69.4">GND</text>
<text x="349.1" y="69.4">AVDD_5V</text>
<text x="236.1" y="85.9">GND</text>
<text x="341.5" y="84.6">EEG2</text>
<text x="318.1" y="93.5">GND</text>
<text x="349.1" y="93.5">AVDD_5V</text>
<text x="57" y="96.1">CONTACT_3</text>
<text x="112.9" y="96.1">INPUT_RMID_3</text>
<text x="246.3" y="96.1">EEG3</text>
<text x="236.1" y="110">GND</text>
<text x="341.5" y="108.8">EEG3</text>
<text x="318.1" y="117.6">GND</text>
<text x="349.1" y="117.6">AVDD_5V</text>
<text x="57" y="120.2">CONTACT_4</text>
<text x="112.9" y="120.2">INPUT_RMID_4</text>
<text x="246.3" y="120.2">EEG4</text>
<text x="236.1" y="134.2">GND</text>
<text x="341.5" y="132.9">EEG4</text>
<text x="318.1" y="141.8">GND</text>
<text x="349.1" y="141.8">AVDD_5V</text>
<text x="57" y="144.3">CONTACT_5</text>
<text x="112.9" y="144.3">INPUT_RMID_5</text>
<text x="246.3" y="144.3">EEG5</text>
<text x="236.1" y="158.3">GND</text>
<text x="341.5" y="157">EEG5</text>
<text x="57" y="167.2">CONTACT_6</text>
<text x="112.9" y="167.2">INPUT_RMID_6</text>
<text x="246.3" y="167.2">EEG6</text>
<text x="318.1" y="164.6">GND</text>
<text x="349.1" y="164.6">AVDD_5V</text>
<text x="341.5" y="179.9">EEG6</text>
<text x="236.1" y="181.1">GND</text>
<text x="57" y="191.3">CONTACT_7</text>
<text x="112.9" y="191.3">INPUT_RMID_7</text>
<text x="246.3" y="191.3">EEG7</text>
<text x="318.1" y="188.8">GND</text>
<text x="349.1" y="188.8">AVDD_5V</text>
<text x="236.1" y="205.3">GND</text>
<text x="341.5" y="204">EEG7</text>
<text x="57" y="215.4">CONTACT_8</text>
<text x="112.9" y="215.4">INPUT_RMID_8</text>
<text x="246.3" y="215.4">EEG8</text>
<text x="318.1" y="212.9">GND</text>
<text x="349.1" y="212.9">AVDD_5V</text>
<text x="236.1" y="229.4">GND</text>
<text x="341.5" y="228.1">EEG8</text>
<text x="57" y="239.6">CONTACT_REF</text>
<text x="112.9" y="239.6">INPUT_RMID_9</text>
<text x="246.3" y="239.6">REF_FILTERED</text>
<text x="318.1" y="237">GND</text>
<text x="349.1" y="237">AVDD_5V</text>
<text x="236.1" y="253.5">GND</text>
<text x="341.5" y="252.3">REF_FILTERED</text>
</g>
<g font-size="1.4" fill="#a90000">
<text x="328.3" y="44.2">1</text>
<text x="341" y="44.2">2</text>
<text x="335" y="54" transform="rotate(-90 335 54)">3</text>
<text x="328.3" y="68.3">1</text>
<text x="341" y="68.3">2</text>
<text x="335" y="78.1" transform="rotate(-90 335 78.1)">3</text>
<text x="328.3" y="92.5">1</text>
<text x="341" y="92.5">2</text>
<text x="335" y="102.2" transform="rotate(-90 335 102.2)">3</text>
<text x="328.3" y="116.6">1</text>
<text x="341" y="116.6">2</text>
<text x="335" y="126.3" transform="rotate(-90 335 126.3)">3</text>
<text x="328.3" y="140.7">1</text>
<text x="341" y="140.7">2</text>
<text x="335" y="150.5" transform="rotate(-90 335 150.5)">3</text>
<text x="328.3" y="163.6">1</text>
<text x="341" y="163.6">2</text>
<text x="335" y="173.3" transform="rotate(-90 335 173.3)">3</text>
<text x="328.3" y="187.7">1</text>
<text x="341" y="187.7">2</text>
<text x="335" y="197.5" transform="rotate(-90 335 197.5)">3</text>
<text x="328.3" y="211.8">1</text>
<text x="341" y="211.8">2</text>
<text x="335" y="221.6" transform="rotate(-90 335 221.6)">3</text>
<text x="328.3" y="236">1</text>
<text x="341" y="236">2</text>
<text x="335" y="245.7" transform="rotate(-90 335 245.7)">3</text>
</g>
</svg>
